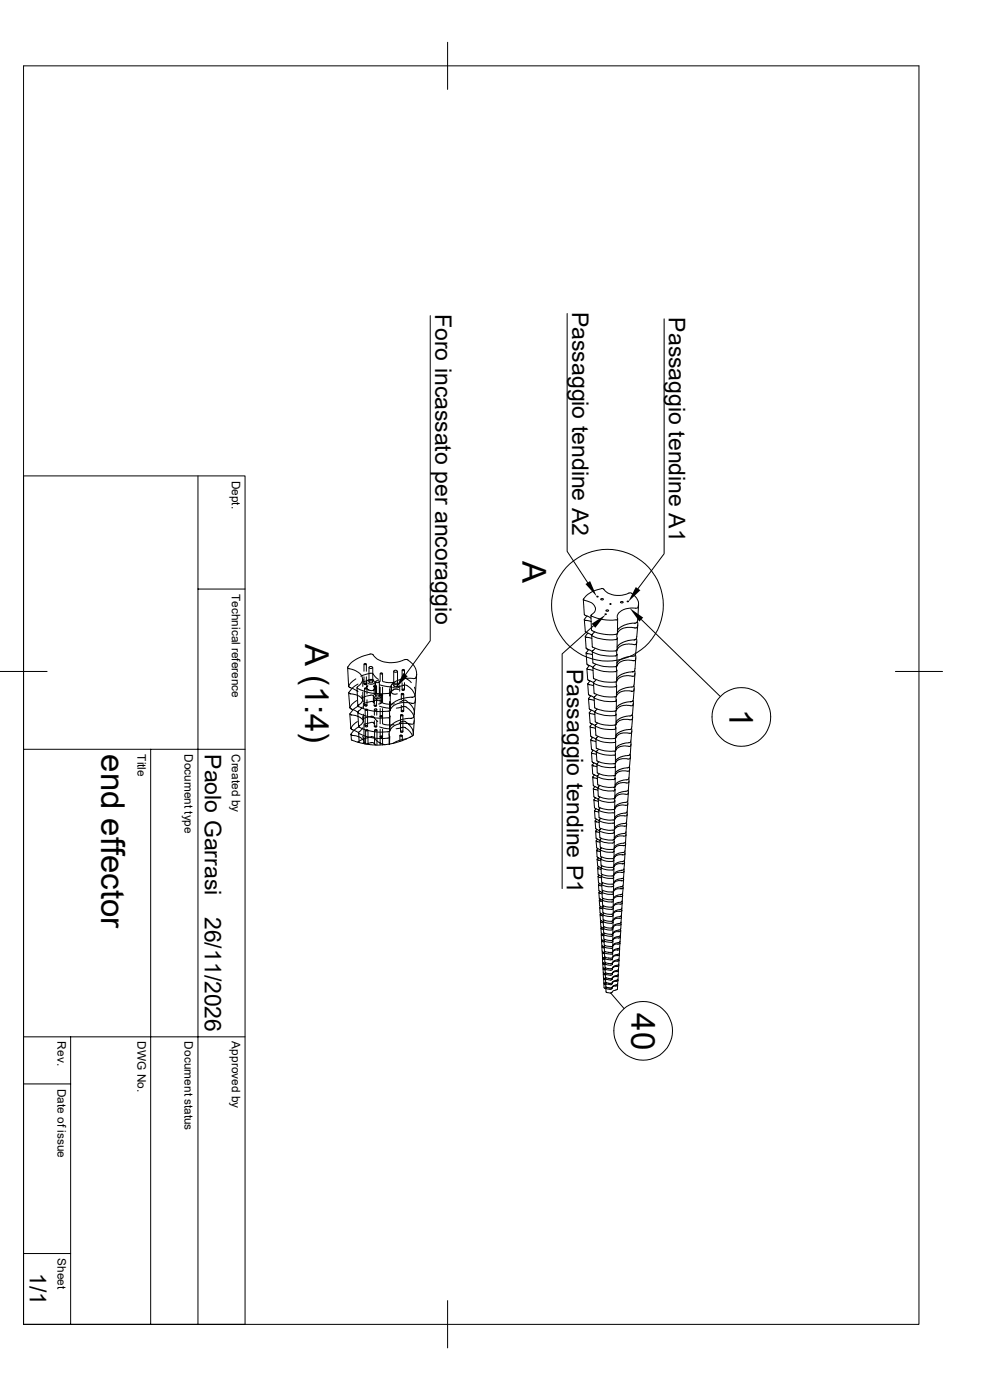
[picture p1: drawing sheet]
<svg xmlns="http://www.w3.org/2000/svg" width="210mm" height="297mm" viewBox="0 0 210 297" stroke-linecap="round" stroke-linejoin="round" font-family="sans-serif">
<g fill="none" stroke="#000" stroke-width=".21">
<path d="M5 14h189.9v267h-189.9zM95 9v10M91.3 67v68.9l-5.3 7.2M120.3 66.5v50.5l4.4 6.6M140.9 67.6v49.9l-5.6 7.4M5 101h47v180h-47M42 101v180M42 125h10M78.5 138.8h.4a5.2 5.2 0 0 0 5.9 1.5l1-.3M78.5 138.8a6.6 6.6 0 0 0-4.8 2.8l.3 .3a3.4 3.4 0 0 1 2.9 1.9 2.23 2.23 0 0 1-1.1 2l.1 .3M85.8 140h.7M86.5 140a3.1 3.1 0 0 1 1.7 3.8l-.5 .2"/>
<path d="M123.7 127.1l.3 3.3 1.4 .7M123.8 127v.3h.2M124 131.4l.2 2.6 1.3 .7M124 127.4l.5 .1a1.69 1.69 0 0 1 1.6 2.4l-.7 .6 .1 .2M124.2 135l.1 2.5 1.3 .7 .2 2.4 .1 .1M124.2 135l.2 .2 1.2 .2M124.3 138.5l.2 2.4 1.3 .7 .1 2.3 .1 .1M124.4 138.4l.1 .2 1.2 .3M124.5 130.7l-.5 .8 1.4 .4M124.7 134.3l-.5 .7M124.9 137.8l-.5 .6M125.3 130.6l.2 3a7.9 7.9 0 0 0 5.4 .9l.1-.1"/>
<path d="M125.5 130.7a9.8 9.8 0 0 0 5.2 .8M125.5 134.7l.1 2.5a7.1 7.1 0 0 0 5.2 .8l.1-2.5M125.8 138.4a9.4 9.4 0 0 0 4.8 .7M125.9 132.8l-6.6 5.9v49.8M126.2 134l-.7 .8a7.7 7.7 0 0 0 5.1 .9M126.2 137.5l-.5 .6 .1 .3M126.6 126.5l.3 .1-.2 .1zM127.5 127h.2l.3 .1-.3 .2-.2-.1zM128.4 130.3h.3l-.3 .1zM128.6 129.5l.2-.1 .3 .1-.3 .2-.2-.1zM129.4 128.1h.3l-.2 .1zM130.9 138.9v2.4l-.2 .1a8.3 8.3 0 0 1-4.8-.7"/>
<path d="M130.9 134.5v.6a.35 .35 0 0 1 .1 .4 .35 .35 0 0 1-.4 .2M131 131.3v.1l-.3 .1M131 131.3v3.1M131.7 127.7l.2-.1 .3 .2-.3 .1-.2-.1zM133.1 127.6h.2l-.2 .1zM133.4 125.8a4.5 4.5 0 0 1-5.6-.9l-.1-.1a5.9 5.9 0 0 0-3.9 2.2M133.4 125.9l.4-.1a3.4 3.4 0 0 1 1.7 2.3l-.2 .7M134.8 138.9l-.1 1.2-1.7-.1-1 .3-1 .7-.2 .8a.4 .4 0 0 1 .1 .4 .4 .4 0 0 1-.4 .3 8 8 0 0 1-4.5-.7M134.9 139.6l-.2 2.3M135 135.4v1.2M135 136.6l-.2 .2-1.5-.2-1.3 .3-1 .7-.2 .9a.4 .4 0 0 1 .1 .4 .4 .4 0 0 1-.3 .2M135.1 136.1l-.3 2.9-.2 .2-1.2 .1-1.2 .3-.8 .5-.5 .6"/>
<path d="M135.2 132l-.3 .2-1.4 .1-1.2 .4-.9 .5-.4 .6M135.2 131.9l.1 .3a.95 .95 0 0 1-.3 1l-1-.1-1.6 .1-.8 .4-.6 .8M135.3 132.6l-.3 3-.3 .2-1.5 .1-1.1 .4-.9 .6-.3 .4M135.4 128.9l-.4 .1a4.3 4.3 0 0 0-3.9 1.3l-.2 .3 .1 .7M135.5 128.3l-.3 3.7M136.1 131.4l16.7 16.3M0 142.5h10M5 159h47M32 159v122M73.7 141.6l.3 4M74 145.6l.2 .3 .8 .2 .9 .6M74 147l.2 3.1"/>
<path d="M74 146.9a.43 .43 0 0 0 .6 .3l1.6 .5 .6 .4 .3 .7M74.2 151.5l.2 3M74.2 150.1l.2 .3 1.7 .8M74.3 151.3v.3l1.2 .2 .8 .3 .7 .6 .2 .5M74.4 154.5l.2 .3 1.5 .6M74.5 155.8v1.2l1.7 .5M74.5 155.7a.64 .64 0 0 0 .8 .4l1.1 .3 .6 .4 .3 .5v.5M74.7 146l-.7 .9M74.9 150.5l-.6 .8M75.5 144l-.1 .1a2.31 2.31 0 0 0-1.4 1.5M75.6 148.6l-1 .8-.4 .7M75.7 145.9l.2 3.8"/>
<path d="M75.8 153.1l-.9 .7-.5 .7M75.9 157.4l1.3-.6 1.6-.5a.82 .82 0 0 1 .9 .6l.8 .7 1.2 .4M75.9 149.7l.2 .2M75.9 151.1l.2 3M75.9 145.1l-1.2 .9M76.1 154.1v.1a9 9 0 0 0 6.2 1M76.1 155.5l.1 2M76.1 149.9a10.8 10.8 0 0 0 6.2 1M76.1 151.3a11.3 11.3 0 0 0 6.2 1M76.1 149.7l-1.2 .8M76.2 157.5l1.9 .4 1.6 .2 2.9-.2M76.2 154.1l-1.1 .8-.6 .8"/>
<path d="M76.5 143.5l2.2-.7a.97 .97 0 0 1 .9 .8l.7 .5M76.7 148l2.1-.6 .4 .2 .4 .6 .6 .5M76.8 147.6l.2 .6-.1 .5-.2 .4-.8 .6M76.8 150l-.5 .7a.39 .39 0 0 0-.3 .2 .39 .39 0 0 0 .1 .4M76.9 152.1l.2 .5-.1 .6-.9 .9M76.9 152.5l2.1-.6 .2 .2 .9 1M76.9 156.3h.1a1.17 1.17 0 0 1 0 1.4M77 144.1v1.5M77 146.8v1.5M77 154.4l-.9 .9v.2l.1 .2M77 144.7l1.7-.5a.74 .74 0 0 1 .8 .5M77.1 149.1v1.2"/>
<path d="M77.1 151.5v1.3M77.2 140.9v1.5M77.2 143.6v1.5M77.2 153.5v3.6M77.3 140.8l.4 .1-.3 .1zM77.3 146h.1a.2 .2 0 0 1 .3-.2 .2 .2 0 0 1 .1 .3 .2 .2 0 0 1-.3 .1zM77.3 146.1v3.5M77.5 150.6v3.5M77.5 150.5h.1a.2 .2 0 0 1 .3-.1 .2 .2 0 0 1 0 .3 .2 .2 0 0 1-.3 0h-.1zM77.6 155v2.8M77.6 154.9l.2-.1a.19 .19 0 0 1 .2 .1 .19 .19 0 0 1 0 .2 .19 .19 0 0 1-.3 0l-.1-.1zM77.6 157.9l1.4-.4 .8 .6"/>
<path d="M77.7 140.9v1.5M77.7 143.6v1.5M77.8 144.7v1.2M77.9 146.1v1.1M77.9 148.5v1.1M78 150.6v3.5M78.1 154.9v3M78.1 145.5l-.2 .2a.77 .77 0 0 0 .9 .8l.4-.1 .3-.3v-.4l-.3-.2M78.3 141.6v3.1M78.3 144.5a.37 .37 0 0 1 .5-.1 .37 .37 0 0 1 .2 .4 .38 .38 0 0 1-.4 .1 .38 .38 0 0 1-.3-.4zM78.4 141.4l.6 .1a.34 .34 0 0 1-.3 .3 .34 .34 0 0 1-.4-.3zM79.1 141.6v3.1"/>
<path d="M79.2 147.7v1.2M79.3 144.3l-.8-.2-.6 .3M79.4 145.5v1.5M79.4 148.2v1.5M79.4 149.6a.2 .2 0 0 1 .3-.1 .2 .2 0 0 1 0 .4l-.2-.1zM79.4 150.5v1.2M79.4 152.9v1.2M79.5 144.9h-.1a1.2 1.2 0 0 1-1.3 .1M79.5 154.1a.18 .18 0 0 1 .3-.1 .18 .18 0 0 1 0 .3l-.3-.1zM79.5 154.9v3.1M79.5 145.5h.3l-.3 .2zM79.5 153.6l-.3-.3-.5-.1-1.4 .4"/>
<path d="M79.5 149.2l-.3-.3-.5-.1-1.5 .4M79.5 144.7v1.3M79.7 144.6v3.1M79.7 147.5a.42 .42 0 0 1 .5-.1 .42 .42 0 0 1 .2 .4 .41 .41 0 0 1-.4 .1 .41 .41 0 0 1-.3-.4zM79.8 144.4l.6 .1a.34 .34 0 0 1-.3 .3 .34 .34 0 0 1-.3-.3zM79.9 145.5v1.5M79.9 148.3v1.4M79.9 150.5v1.2M79.9 152.9v1.2M80 154.9v3.2M80.5 144.6v3.1M80.5 154.2l1 .3 1.3 .1"/>
<path d="M80.5 149.8l2.3 .5M80.6 145.3l2.3 .4M80.6 142.9v1.7M80.6 145.8v3.3M80.6 154.7v3.3M80.6 150.3v3.2M80.7 151.9a.19 .19 0 0 1 .3-.1 .19 .19 0 0 1 0 .3h-.3zM80.7 147.3l-.6-.1-.8 .2M80.7 142.8l.4 .1-.3 .1zM80.9 147.9l-.6 .3-.8-.2M80.9 149l-.4-.4-.8-.1-.4 .2-.1 .3M80.9 149l-.1 .2-.5 .2"/>
<path d="M80.9 147.7v1.3M81.2 154.7v3.3M81.2 142.9v1.7M81.2 145.8v3.3M81.2 150.3v3.2M81.2 153.6l.9 .2 1.5-.1M81.3 149.2l1 .2 1.4-.1M81.3 144.6l1 .2 1.4-.1M82.5 155.7v2.2M82.6 151.3v3.4M82.7 156.3l-.1 1.6M82.7 155l-.4 .3"/>
<path d="M82.7 155.1l-.1 1a.33 .33 0 0 1 0 .4 .33 .33 0 0 1-.3 .1 10.4 10.4 0 0 1-6-.9M82.7 146.2v1.5M82.7 148.8v1.5M82.7 155.1h.1M82.7 152v3M82.8 150.7l-.5 .2M82.8 150.7l-.2 .9a.46 .46 0 0 1-.3 .7M82.8 146.8v3.9M83.1 145.5v1.3M83.4 157.7l-.8 .2M83.5 142.4v3.1M83.6 145.3a.37 .37 0 0 1 .4-.1 .37 .37 0 0 1 .2 .4 .37 .37 0 0 1-.4 .1 .37 .37 0 0 1-.2-.4z"/>
<path d="M83.7 142.2l.5 .1a.34 .34 0 0 1-.3 .3 .34 .34 0 0 1-.3-.3zM84 154.6l1.8-.3a3.3 3.3 0 0 1 1.7 1.8M84.1 145.7l1.6-.4 .5 .1a3.5 3.5 0 0 1 1.9 2.1M84.1 150.2l1.9-.3a2.95 2.95 0 0 1 1.7 3.6h-2.4l-1 .2-1.1 .6-.5 .8M84.3 142.4v3.1M84.5 145.1l-.7-.2-.7 .3M84.5 146.3l-.8-.1-.6 .4a.67 .67 0 0 0 .4 .7 .67 .67 0 0 0 .7-.1h.1M84.7 145.7a1.31 1.31 0 0 1-1.4 .1M84.7 153.4l.9-.4h.3a3.3 3.3 0 0 1 1.8 2.8M84.8 145.5v1.1M84.8 156l.2-.1a.22 .22 0 0 1 .3 .1 .22 .22 0 0 1-.1 .3 .22 .22 0 0 1-.3-.1zM84.8 156v1.3"/>
<path d="M84.8 144.4l1.3-.5 1.1 .9M85 151.7v3.5M85 155.2a.2 .2 0 0 1 .3-.2 .2 .2 0 0 1 0 .4h-.3zM85 151.6a.2 .2 0 0 1 .3-.1 .2 .2 0 0 1 .1 .3 .2 .2 0 0 1-.2 .1zM85.1 147.2v1.3M85.1 149.6v1.3M85.2 147.2v-.1a.2 .2 0 0 1 .3 0 .2 .2 0 0 1 0 .3h-.3zM85.2 150.7a.22 .22 0 0 1 .3 0 .22 .22 0 0 1 .1 .3 .22 .22 0 0 1-.3 0l-.2-.1zM85.3 142.2v1.4M85.3 144.9v1.4M85.3 156.1v1M85.4 142.1l.4 .1-.3 .1z"/>
<path d="M85.5 151.8v3.4M85.6 147.3v3.5M85.8 142.2v1.4M85.8 144.8v1.5M86.3 156.7l-1.6 .4-1.3 .6M86.3 156.7l-2.9 1M87.6 143.9a5.2 5.2 0 0 0-4.6 1.5 1.62 1.62 0 0 0-.2 1.5l-.1 .1a11.1 11.1 0 0 1-6.8-.9M87.7 155.8l-.1 .3-1.3 .6M87.9 152.9l-.2 2.9M87.9 151.5l-.1 .6-.3 .2-2.2 .3-1.9 .9-.7 .8v.7M87.9 145.8l.2 1.1M88.1 147.5a1.44 1.44 0 0 1-.2 1.7l-2.6-.1-1 .2-.9 .4-.6 1"/>
<path d="M88.1 147l-.1 .7-.2 .2-2.5 .3-1.9 .9-.7 .8 .1 .8M88.1 148.4l-.2 3.1a3.4 3.4 0 0 0-1.8-2.9l-.4-.1-.9 .5M88.4 143l-.3 3.9M124.5 141.9l.2 2.2 1.2 .7M124.5 141.8l.1 .2 1.2 .2M124.7 145.1l.1 2.2 1.2 .7 .2 2.2h.1M124.7 145l.1 .2 1.1 .3M124.8 148.2l.2 2.2 1.2 .6 .1 2.1 .1 .1M124.9 148.1a.24 .24 0 0 0 .1 .3 .24 .24 0 0 0 .3 0l.8 .2M125 151.2l.2 2.2 1.1 .6 .1 2 .1 .1M125.1 141.2l-.5 .6M125.2 144.5l-.4 .5"/>
<path d="M125.2 154.1a.54 .54 0 0 0 .7 .3l.4 .1M125.2 154.1l.1 2.1 1.1 .6M125.3 157l.2 2 1 .5 .1 1.9 .1 .1M125.3 147.6l-.4 .5M125.5 159.7l.1 1.9 1 .6M125.5 150.7l-.4 .4a.34 .34 0 0 0 .1 .4 .34 .34 0 0 0 .4-.1l.6 .2M125.5 159.6a.52 .52 0 0 0 .7 .3l.3 .2M125.6 153.6l-.4 .5M125.8 156.4l-.5 .7 1.1 .3M125.9 159.2l-.4 .4M125.9 144.9l.1 2.2 .2 .1M126.1 144a8.2 8.2 0 0 0 4.4 .7"/>
<path d="M126.2 147.2a7.6 7.6 0 0 0 4.3 .6M126.3 151.2a7.4 7.4 0 0 0 4.1 .6M126.4 140.9l-.2 .3a.33 .33 0 0 0-.4 .2 .33 .33 0 0 0 .1 .4M126.4 156.8l.1 2h.1M126.6 156.9a5.7 5.7 0 0 0 4 .5v-.2M126.6 147.4h-.1a.5 .5 0 0 0-.3 .8 9.3 9.3 0 0 0 4.2 .6M126.7 150.4l-.5 .6 .1 .2M126.7 159.6a6.6 6.6 0 0 0 3.6 .6M126.8 156.2v.1a.38 .38 0 0 0-.3 .7M127 159l-.2 .1a.3 .3 0 0 0-.3 .2 .3 .3 0 0 0 .2 .4M130.6 159.9l-.1 .3h-.2M130.6 160v1.9l-.4 .2"/>
<path d="M130.6 157.3v2l-.3 .1a7.5 7.5 0 0 1-3.6-.6M130.6 154.5v2l-.1 .1a1.9 1.9 0 0 1-1.7 .1l-1-.2-1.2-.4M130.7 151.6v2.1l-.3 .1a7.4 7.4 0 0 1-4-.6M130.8 148.6l-.1 2.1-.2 .2a8.4 8.4 0 0 1-4.2-.7M130.8 145.5v2.2l-.4 .2M130.9 142.2l-.1 2.4-.3 .1M133.8 158.2l-.2 .2-1.3-.2-1 .3-.6 .5-.1 .9M133.8 157.4l-.2 .2h-1l-1.2 .4-.6 .5-.2 .3M133.8 157.3v.9M133.9 157.9l-.3 2.2-1.9 .5-.7 .4-.4 .5M133.9 154.6l-.2 .2-1.1 .1-1 .3-.7 .4-.3 .5M134 154.5l-.1 1h-1.7l-.9 .2-.7 .8v.7"/>
<path d="M134 155.1l-.2 2.2M134.1 151.6l-.2 .2-1 .1-1.2 .4-.6 .4-.4 .5M134.1 151.6a.78 .78 0 0 1-.1 1.1l-1.8-.1-.7 .2-.7 .7-.2 .7a.33 .33 0 0 1 .1 .3 .33 .33 0 0 1-.4 .2 5.2 5.2 0 0 1-4-.8l.4-.5M134.2 152.2l-.3 2.4M134.3 148.6a.78 .78 0 0 1-.1 1.1l-1.4-.1-1.2 .3-.7 .6-.3 .8a.33 .33 0 0 1 .1 .4 .33 .33 0 0 1-.3 .1M134.4 149.2l-.3 2.5M134.5 145.5l-.3 .3h-1.1l-1.1 .4-.9 .5-.3 .5M134.5 145.5l-.1 1.1h-1.9l-.7 .1-.9 .7-.2 .8a.42 .42 0 0 1-.3 .6M134.5 146.1l-.2 2.6-.4 .2-1.8 .3-.9 .4-.5 .6M134.6 143.3l-.4 .2-1.4-.2-1.1 .3-.8 .8-.2 .8a.28 .28 0 0 1 .1 .4 .28 .28 0 0 1-.3 .1 6.6 6.6 0 0 1-4.6-.8l.5-.7M134.6 142.2v1.1M134.7 142.9l-.2 2.6"/>
<path d="M134.7 141.9l-.2 .6-2.3 .4-1.1 .7-.3 .4M189.9 142.5h10M125.6 162.3l.1 1.9 1 .5 .1 1.7 .2 .2M125.6 162.2l.1 .3 1 .2M125.7 164.8l.2 1.8 .9 .6M125.9 167.3l.1 1.7 .9 .6M125.9 167.2a.35 .35 0 0 0 .5 .3l.4 .2M126 169.7l.1 1.7 .9 .5M126 169.6l.1 .2 .9 .2M126 161.9l-.3 .4M126.1 164.4l-.4 .5 1 .3M126.1 172l.1 1.6 .9 .5"/>
<path d="M126.2 171.9v.2l.8 .2M126.2 166.9l-.3 .3M126.2 174.2l.2 1.6 .8 .5M126.3 174.1v.2l.8 .2M126.4 169.2l-.3 .4M126.4 176.3v1.5l.9 .6M126.4 178.4l.2 1.5 .2 .1M126.4 171.6l-.2 .3M126.5 178.3l.2 .3 .6 .1M126.6 173.8l-.3 .3M126.6 162.1l.1 1.9 .1 .1M126.7 176l-.3 .2v.2l.8 .3"/>
<path d="M126.7 178.1l-.2 .2M126.8 161.5a6.8 6.8 0 0 0 3.4 .5M126.8 162.3a6.8 6.8 0 0 0 3.4 .5M126.8 167.2l.1 1.7 .1 .1M126.9 169.5l.1 1.7 .1 .1M126.9 164l1 .4 2.3 .1M126.9 164.8l1 .4 2.3 .2M127 171.8l.1 1.6 .2 .2M127 166.5l2 .5h1.2M127 167.3l2 .5h1.1M127 161.6l-.1 .2a.3 .3 0 0 0-.3 .2 .3 .3 0 0 0 .1 .3M127.1 169l1.9 .5h1.1"/>
<path d="M127.1 174.1l.1 1.5a5 5 0 0 0 3 .5l.1-.1v-1.6M127.1 164.2l-.1 .1a.33 .33 0 0 0-.2 .2 .33 .33 0 0 0 .1 .4M127.2 166.7l-.1 .1a.33 .33 0 0 0-.3 .2 .33 .33 0 0 0 .2 .3M127.2 176.2l.1 1.6a4.4 4.4 0 0 0 2.7 .4l.3-.1v-1.6M127.3 169.1l-.4 .4 .1 .2M127.3 173.5l1.8 .5 .9-.1M127.3 178.3l.1 1.5a5 5 0 0 0 2.6 .4M127.3 174.2l1.8 .5 .9-.1M127.3 171.4a.33 .33 0 0 0-.2 .2 .33 .33 0 0 0 .1 .4l1.8 .5 1-.1M127.4 173.7a.31 .31 0 0 0-.3 .2 .31 .31 0 0 0 .2 .3M127.5 175.8l-.3 .3 .1 .3M127.6 179.9l-.3 .3 .2 .3"/>
<path d="M130.3 178.6v1.4l-.4 .2M130.4 172.2v1.6l-.4 .2M130.4 169.9v1.8h-.1a5 5 0 0 1-3.1-.4M130.5 167.5l-.1 .2-.3 .2M130.5 167.6l-.1 1.7-.3 .2M130.5 165.1v1.9l-.4 .1M130.5 164.1l.4-.5 .7-.4 1.6-.3 .3-.2 .1 .2a.47 .47 0 0 1-.2 .7l-1.4-.1-.8 .2-.6 .5-.1 .4v.6l-.3 .2M130.6 162.6l-.1 1.9-.3 .1M132.7 178.7v.4l-.2 .3h-1.1l-.8 .3-.3 .3v.6M132.7 178.6l-.3 .3-1.5 .3-.4 .3-.2 .3M132.7 179.1l-.1 1.5a1.3 1.3 0 0 1-1.2 .4l-.7 .3-.4 .5M132.8 176.7v.5"/>
<path d="M132.8 176.6l-.3 .2-1.4 .3-.5 .3-.3 .4M132.8 177.2l-.2 .2-1.7 .1-.4 .3-.2 .5a.34 .34 0 0 1 0 .4 .34 .34 0 0 1-.3 .2 4.1 4.1 0 0 1-2.7-.6l.3-.4M132.8 177l-.1 1.6M132.9 174.5l-.1 .7-1.7 .1-.6 .4-.2 .6a.31 .31 0 0 1 0 .4 .31 .31 0 0 1-.3 .1h-.9l-1.7-.4M132.9 174.9l-.1 1.7M133 172.3a.47 .47 0 0 1 .1 .5 .47 .47 0 0 1-.3 .3h-1.3l-.5 .1-.5 .5-.2 .5a.34 .34 0 0 1 0 .3 .34 .34 0 0 1-.3 .2M133.1 172.7l-.2 1.5a.84 .84 0 0 1-1 .6l-1 .3-.6 .6M133.1 170v.8h-1.2l-.8 .1-.5 .5-.3 .5a.34 .34 0 0 1 .1 .4 .34 .34 0 0 1-.4 .2M133.1 170l-.3 .2-1 .1-.9 .4-.5 .6M133.2 170.5l-.2 1.8-1.8 .5-.6 .4-.2 .4M133.3 167.6a.57 .57 0 0 1-.1 .8h-1.4l-.7 .3-.5 .4-.2 .6a.34 .34 0 0 1-.3 .5h-1.1l-1.9-.5M133.3 167.6l-.3 .3-1.6 .2-.6 .4-.4 .5"/>
<path d="M133.3 168.1l-.2 1.9M133.4 165.2l-.3 .2-1.7 .3-.6 .4-.3 .5M133.4 165.2v.2a.44 .44 0 0 1-.1 .7l-1.4-.1-.8 .2-.6 .6v.7M133.4 165.7l-.1 1.9M133.4 164.9v.3M133.6 163.2l-.2 1.7M133.7 160.1v.1a.51 .51 0 0 1-.3 .8h-1.4l-.6 .1-.8 .7-.1 .6a.3 .3 0 0 1 0 .3 .3 .3 0 0 1-.3 .2M133.7 160.6l-.2 2M126.6 180.4l.1 1.4 .7 .5M126.6 180.3a.52 .52 0 0 0 .7 .3l.1 .1M126.7 182.3l.1 1.4 .2 .2M126.7 182.2a.49 .49 0 0 0 .6 .4h.2"/>
<path d="M126.8 180l.5 .3M126.8 184.1l.1 1.4 .7 .5M126.8 180l-.1 .3M126.9 186l.1 1.2 .6 .5M126.9 185.8a.55 .55 0 0 0 .7 .5M127 182l-.3 .2M127 187.7v1.2l.7 .5M127 187.6v.2l.7 .2M127 183.9l.5 .3M127 183.9l-.2 .3 .7 .3M127 189.4l.1 1.2 .2 .2M127.1 189.3v.2l.6 .2"/>
<path d="M127.1 185.7l-.2 .2M127.1 191l.1 1.2 .6 .4M127.2 190.9l.1 .2 .5 .2M127.2 192.5l.1 1.2 .6 .4M127.2 187.5l-.2 .1M127.3 192.4v.3l.5 .1M127.3 194.1l.1 1.1 .6 .4M127.3 189.1l-.2 .2M127.3 180.3l.1 1.4 .2 .1M127.3 194a.28 .28 0 0 0 .2 .3 .28 .28 0 0 0 .3 0l.1 .1M127.3 190.8l-.1 .1M127.3 190.8l.5 .2"/>
<path d="M127.4 195.5l.1 1.1 .2 .2M127.4 182.2l.1 1.3a3.1 3.1 0 0 0 2.5 .5l.2-.1v-1.4M127.4 192.3l-.1 .1M127.5 196.9l.1 1.1 .5 .4M127.5 196.8l.1 .3 .4 .1M127.5 184.1l.1 1.3 .1 .1M127.5 180.4l1.2 .4h1.2M127.5 193.8l-.1 .1M127.6 198.3v1l.5 .4M127.6 195.3a.22 .22 0 0 0-.2 .3 .22 .22 0 0 0 .4 .1l.2 .1M127.6 185.9v1.3a4.1 4.1 0 0 0 2.4 .3h.2v-1.4M127.6 199.6l.1 1 .1 .1"/>
<path d="M127.6 182.4l1.1 .3 1.2 .1M127.6 196.8h.1M127.6 187.6l.1 1.3 .2 .1-.2 .4 .2 .1M127.7 181.9a.26 .26 0 0 0-.3 .2 .26 .26 0 0 0 .2 .3M127.7 198.1a.23 .23 0 0 0-.1 .3 .23 .23 0 0 0 .3 .1l.2 .1M127.7 196.8l.3 .2M127.7 184.2l1.4 .4h.9l.2-.3M127.7 189.3l.1 1.2 .1 .1M127.7 183.7a.26 .26 0 0 0-.2 .3 .26 .26 0 0 0 .2 .2M127.8 185.5l.9 .3h1.2M127.8 186l.9 .3 1.1 .1M127.8 199.4a.23 .23 0 0 0-.1 .4 .23 .23 0 0 0 .3 0l.1 .1"/>
<path d="M127.8 190.9v1.2l.2 .1M127.8 185.5l-.2 .3 .1 .3M127.8 187.8l1 .3h1M127.8 192.5l.1 1.1 .2 .1M127.8 187.3l-.2 .3 .2 .2M127.9 194v1l.2 .2-.1 .3 .1 .2M127.9 188.9l.9 .3h1M128 195.5v1.1h.2M128 191.1l.8 .2h1M128 196.8l.1 1.1 .1 .1M128 192.2l.6 .2h1.2M128 192.2a.24 .24 0 0 0-.2 .2 .24 .24 0 0 0 .2 .3"/>
<path d="M128.1 198.2v1l.2 .1M128.1 192.7l1.7 .2M128.1 193.7l-.2 .3a1.94 1.94 0 0 0 1.9 .4l.2-.3M128.1 193.7l1.7 .3M128.1 199.6l.1 1 .2 .1M128.1 196.6l-.1 .3 .2 .2M128.1 195.2a1.79 1.79 0 0 0 1.9 .2v-.2M128.2 198l-.1 .2 .1 .2 1.5 .2M128.2 195.6l1.5 .3M128.2 199.3l-.1 .3 .2 .2M128.2 196.6l1.5 .3M128.2 197.1l1.5 .2"/>
<path d="M128.3 198l1.4 .2M128.3 199.3l1.4 .2M128.3 199.7l1.3 .2M130 197l-.1 .2-.2 .1M130 198l-.3 .2M130 198.4l-.2 .2h-.2M130 199.3l-.4 .3M130 199.7l-.4 .2M130 197v1M130 198.4v.9M130 199.7v.8M130 195.6l-.3 .3"/>
<path d="M130 195.6v1.1l-.3 .2M130 194.2v1M130.1 191.1v1.3l-.3 .1M130.1 192.7l-.4 .3M130.1 192.7v1.1l-.4 .2M130.1 189.5v1.3l-.9 .1-1.2-.3-.2 .3 .1 .2M130.2 187.8l-.4 .3M130.2 187.8l-.1 1.3-.3 .2M130.2 184.3v1.4l-.4 .1M130.3 180.6v1.4l-.2 .1h-1.4l-1.1-.3M130.3 180.6l-.4 .2M131.5 199.8v.3"/>
<path d="M131.5 199.7h.1M131.5 199.7l-.1 .2-1.1 .3-.4 .6h-.3M131.6 198.5v.3M131.6 198.8l-.1 .9M131.6 197.2a.47 .47 0 0 1-.2 .5 .47 .47 0 0 1-.5 0l-.6 .1-.3 .6M131.6 198.4h.1M131.6 198.4l-.2 .3-1.1 .3-.3 .3M131.6 198.8l-.3 .2-1 .1-.3 .3v.3M131.7 197l-.2 .3-1.1 .3-.4 .4M131.7 197.4l-.1 1M131.7 195.7v.4M131.7 196v1"/>
<path d="M131.7 196.1l-.1 .2-1.2 .1-.3 .2-.1 .4M131.7 195.6v.1M131.7 195.7l-.1 .2-1.2 .3-.4 .4M131.8 194.3v.4l-.1 .1-1.2 .1-.4 .3-.1 .4M131.8 194.6l-.1 1M131.9 192.8l-.1 .5-1.2 .1-.4 .3-.2 .4M131.9 193.1l-.1 1.3-1.1 .2-.5 .3-.2 .3M131.9 192.6l-.2 .4-1.1 .2-.5 .5M132 191.2v.4M132 191.6l-.2 .2h-.7l-.6 .1-.3 .3-.1 .5M132 191.6l-.1 1.1M132 189.6v.6l-1.4 .1-.5 .5a.4 .4 0 0 1-.3 .6"/>
<path d="M132.1 189.9l-.1 1.3-1.4 .5-.5 .5M132.1 188v.5l-1.3 .1-.4 .2-.3 .5a.35 .35 0 0 1-.3 .5l-1.9-.4M132.2 187.8l-.3 .3-1.3 .3-.5 .6M132.2 188.3l-.1 1.3-1.5 .5-.5 .5M132.2 186.3v.4l-.1 .2h-1.1a.92 .92 0 0 0-.8 .9M132.3 186.6l-.1 1.2M132.4 184.4l-.3 .2-1.4 .4-.5 .5M132.4 184.8l-.2 1.4-1.6 .5-.4 .6M132.4 184.3l-.1 .1a.54 .54 0 0 1-.1 .7 .54 .54 0 0 1-.7-.1l-.7 .2a.88 .88 0 0 0-.6 1l-.4 .2M132.4 182.6v.5M132.5 183.1l-.2 .2-1-.1-.7 .2-.4 .5v.4M132.5 182.5l-.3 .3-.9 .1-.7 .3-.4 .5"/>
<path d="M132.5 182.4l-.1 .1M132.5 183l-.1 1.2M132.5 181.2l-.1 .2-1-.1-.6 .2-.4 .2-.2 .5a.34 .34 0 0 1 0 .4 .34 .34 0 0 1-.3 .2M132.5 180.7v.5M132.6 181.1l-.1 1.3M5 220h47M15 220v61M127.7 200.9v.9l.5 .4M127.7 200.8l.1 .2 .4 .2M127.8 202.1v1l.5 .3M127.8 203.3v.9l.5 .4M127.8 200.7l.4 .3"/>
<path d="M127.8 204.4l.1 1 .5 .3M127.8 200.7v.1M127.8 202a.28 .28 0 0 0 .1 .3 .28 .28 0 0 0 .3 .1M127.9 203.2a.27 .27 0 0 0 .1 .3 .27 .27 0 0 0 .3 0v.1M127.9 204.3h.1M127.9 204.3v.3l.5 .1M127.9 205.5l.1 .9 .4 .3M128 206.6v.8l.4 .4M128 205.4v.3l.4 .1M128.1 207.6v.9l.4 .2M128.1 205.4h-.1M128.1 206.5h.1"/>
<path d="M128.1 206.5l-.1 .2 .4 .2M128.1 208.7v.9l.4 .2M128.1 208.5v.2l.4 .2M128.1 207.5v.2l.4 .2M128.2 200.8v1l.2 .1M128.2 202.1l.1 .9 .1 .1M128.3 200.6l-.1 .3 .2 .1M128.3 201.8l-.1 .3 .2 .2M128.3 204.4l.1 .9 .1 .1M128.4 203.1l-.1 .3 .4 .1 1 .1 .2-.2M128.4 205.5l.1 1 1 .1M128.4 200.6l1.2 .2"/>
<path d="M128.4 201l1.2 .2M128.4 206.6v.8l.3 .1M128.4 204.3v.3l.9 .2 .5-.1 .1-.2M128.4 204.2v.1M128.4 205.3v.2l.1 .2 1 .1M128.4 201.9l1.2 .2M128.4 202.2l1.2 .2M128.4 207.6l.1 .8 .2 .1M128.5 208.6l.1 .9 .9 .1M128.5 206.4l-.1 .2 .2 .2M128.5 209.5l.1 1 .9 .2M128.5 207.4l-.1 .2 .3 .2"/>
<path d="M128.6 208.4l-.1 .3 .2 .1M128.6 209.4l-.1 .2 .2 .2M128.7 206.8l.8 .1M128.7 207.8l.8 .1M128.7 208.7l.8 .2M129.1 203.2h.1M129.1 202.1h.1M129.1 204.4h.1M129.1 206.6h.1M129.1 208.6l.2 .1M129.1 209.6h.2M129.1 207.6h.2"/>
<path d="M129.1 205.5h.1M129.5 205.9l.4-.2 .3-.6 .9-.1 .2-.1-.1 .8-1 .4-.3 .4-.4 .1M129.5 210.7l2.9 3.3M129.8 210.5l-.3 .2M129.9 204.5l.3-.5 .9-.1 .2-.2v.9l-.2 .2-1 .2-.4 .5-1.1-.1M129.9 203.4v.3M129.9 204.5v.1M130 201l-.4 .2M130 201l.2-.6 1.2-.1 .1-.2-.1 1-1.2 .4-.3 .5-.3 .1M130 202.2l-.4 .2M130 201v.6M130 202.2v.4"/>
<path d="M130.6 210.1l-.5 .1-.2 .3M131 208.8v.2l-.1 .2-.9 .1-.3 .5h-.9M131 209v.9l-.4 .1M131.1 207.8v.2M131.1 208l-.1 .8-1 .4-.2 .3-.3 .1M131.1 206.8v.2M131.1 208l-.2 .2-.9 .1-.2 .5-.3 .1M131.1 205.7l.1 .2M131.1 207l-.2 .2h-.7l-.4 .7h-.3M131.1 207v.7l-.2 .2-.8 .3-.6 .5-.8-.2M131.2 205.9l-.2 .2-.8 .1-.3 .3a.38 .38 0 0 1-.4 .4M131.2 206l-.2 .9-.8 .2-.6 .5-.9-.1"/>
<path d="M131.2 204.6l.1 .2M131.3 203.5v.3M131.4 202.3v.3M131.4 202.6l-.1 .9-1 .3-.6 .6-1.3-.1-.1-1.1M131.4 202.2h.1M131.4 201.1v.2M131.4 202.6l-.2 .1-.9 .1-.4 .6M131.4 201h.1M131.4 201.3l-.1 1.1-1 .3-.5 .5-1.3-.1M131.4 201.3l-.2 .2-1 .2-.2 .5M5 230h10M5 265.9h10"/>
<path d="M95 275.9v10.1"/>
<circle cx="128.9" cy="128.4" r="11.9"/>
<circle cx="77.5" cy="145.1" r=".22"/>
<circle cx="77.6" cy="149.7" r=".23"/>
<circle cx="77.7" cy="154.1" r=".2"/>
<circle cx="79.7" cy="150.6" r=".22"/>
<circle cx="79.8" cy="154.9" r=".22"/>
<circle cx="80.9" cy="147.5" r=".2"/>
<circle cx="80.9" cy="156.3" r=".2"/>
<circle cx="85.6" cy="146.4" r=".21"/>
<circle cx="157.3" cy="152.1" r="6.2"/>
<circle cx="136.4" cy="218.7" r="6.2"/>
</g>
<path d="M124.2 123.9l1-.6 1.4 3.2zM125.5 132.3l3-1.9-2.2 2.8zM133.6 129l2.8 2-.8 .9zM134.9 124.5l.9 .7-2.5 2.5zM85.6 142.8l.9 .7-2.5 2.5z" fill="#000"/>
<g font-size="7">
<text x="110.9" y="118.9" transform="rotate(90 110.9 118.9)">A</text>
<text x="64.7" y="136.7" transform="rotate(90 64.7 136.7)">A (1:4)</text>
<text x="154.7" y="150.4" transform="rotate(90 154.7 150.4)">1</text>
<text x="21.5" y="160" transform="rotate(90 21.5 160)">end effector</text>
<text x="133.9" y="215" transform="rotate(90 133.9 215)">40</text>
</g>
<g font-size="4.9">
<text x="92.3" y="66.5" transform="rotate(90 92.3 66.5)">Foro incassato per ancoraggio</text>
<text x="121.4" y="66.1" transform="rotate(90 121.4 66.1)">Passaggio tendine A2</text>
<text x="141.9" y="67.3" transform="rotate(90 141.9 67.3)">Passaggio tendine A1</text>
<text x="120.3" y="141.9" transform="rotate(90 120.3 141.9)">Passaggio tendine P1</text>
<text x="43.5" y="160" transform="rotate(90 43.5 160)">Paolo Garrasi</text>
<text x="43.5" y="194.5" transform="rotate(90 43.5 194.5)">26/11/2026</text>
<text x="6.3" y="270" transform="rotate(90 6.3 270)">1/1</text>
</g>
<g font-size="2.5">
<text x="49.2" y="102" transform="rotate(90 49.2 102)">Dept.</text>
<text x="49.2" y="126" transform="rotate(90 49.2 126)">Technical reference</text>
<text x="29.2" y="160" transform="rotate(90 29.2 160)">Title</text>
<text x="39.2" y="160" transform="rotate(90 39.2 160)">Document type</text>
<text x="49.2" y="160" transform="rotate(90 49.2 160)">Created by</text>
<text x="12.2" y="220.9" transform="rotate(90 12.2 220.9)">Rev.</text>
<text x="29.2" y="220.9" transform="rotate(90 29.2 220.9)">DWG No.</text>
<text x="39.2" y="220.9" transform="rotate(90 39.2 220.9)">Document status</text>
<text x="49.2" y="220.9" transform="rotate(90 49.2 220.9)">Approved by</text>
<text x="12.2" y="231" transform="rotate(90 12.2 231)">Date of issue</text>
<text x="12.2" y="266.9" transform="rotate(90 12.2 266.9)">Sheet</text>
</g>
</svg>
